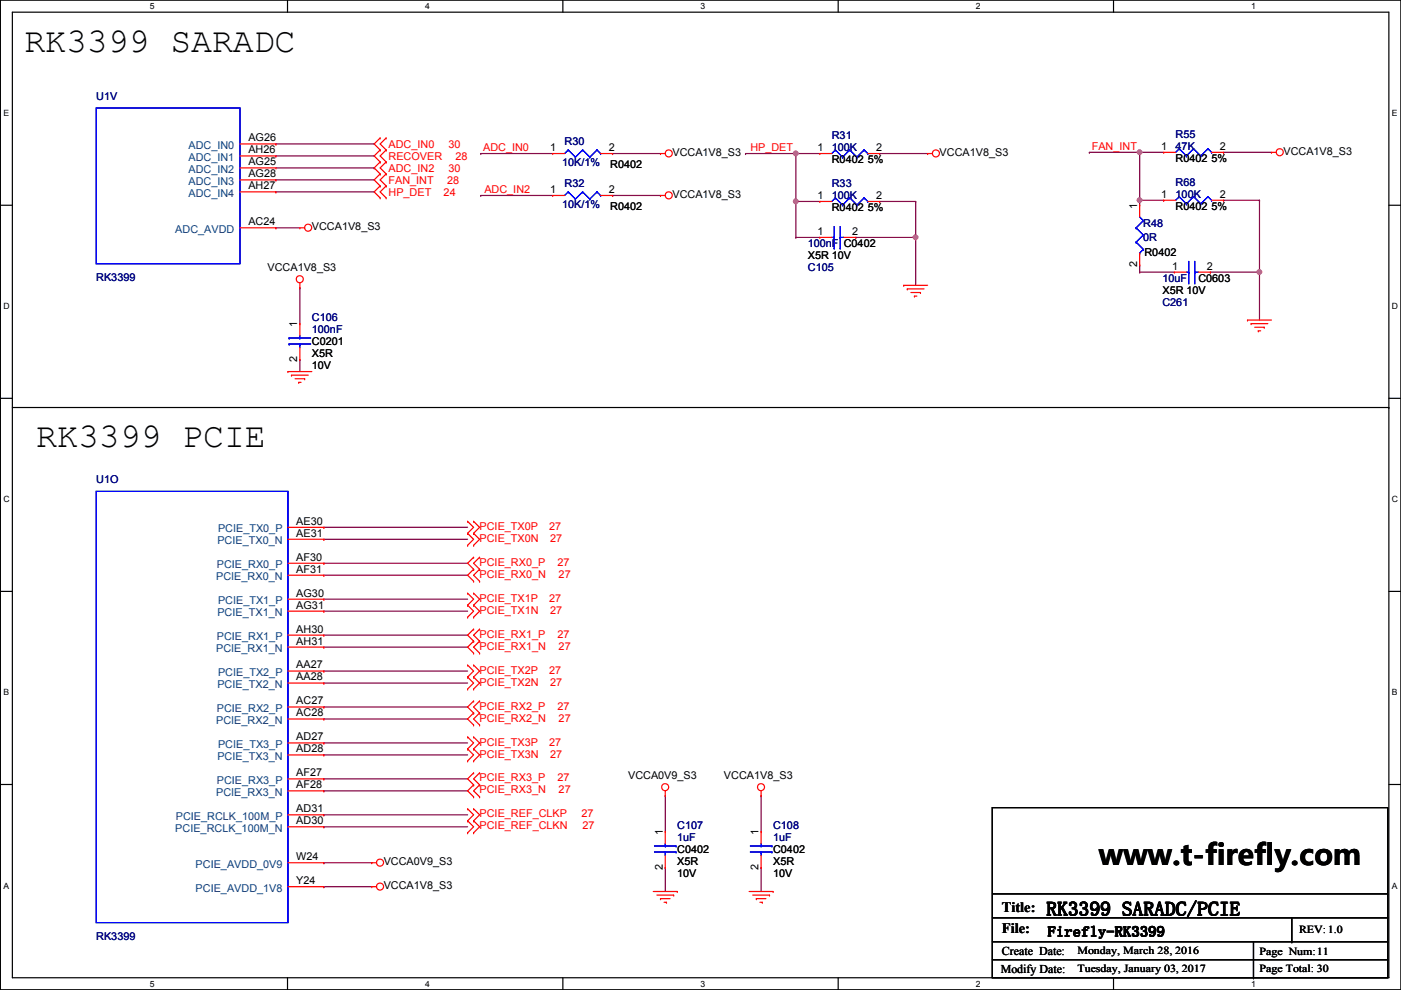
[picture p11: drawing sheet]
<svg xmlns="http://www.w3.org/2000/svg" width="297mm" height="210mm" viewBox="0 0 297 210" stroke-linecap="round" stroke-linejoin="round" font-family="sans-serif">
<path d="M.1 0h296.9v209.8h-296.9zM2.6 2.6h291.9v204.7h-291.9z" fill="none" stroke="#000" stroke-width=".25"/>
<g fill="#fff">
<path d="M31.8 .3h1v2h-1z"/>
<path d="M31.8 207.6h1v1.9h-1z"/>
</g>
<path d="M61 0v2.6M61 207.3v2.5" fill="none" stroke="#000" stroke-width=".25"/>
<g fill="#fff">
<path d="M90.1 .3h1v2h-1z"/>
<path d="M90.1 207.6h1v1.9h-1z"/>
</g>
<path d="M119.3 0v2.6M119.3 207.3v2.5" fill="none" stroke="#000" stroke-width=".25"/>
<g fill="#fff">
<path d="M148.5 .3h1v2h-1z"/>
<path d="M148.5 207.6h1v1.9h-1z"/>
</g>
<path d="M177.7 0v2.6M177.7 207.3v2.5" fill="none" stroke="#000" stroke-width=".25"/>
<g fill="#fff">
<path d="M206.9 .3h1v2h-1z"/>
<path d="M206.9 207.6h1v1.9h-1z"/>
</g>
<path d="M236.1 0v2.6M236.1 207.3v2.5" fill="none" stroke="#000" stroke-width=".25"/>
<g fill="#fff">
<path d="M265.3 .3h.9v2h-.9z"/>
<path d="M265.3 207.6h.9v1.9h-.9z"/>
<path d="M.7 23h1.2v2h-1.2z"/>
<path d="M295.1 23h1.2v2h-1.2z"/>
<path d="M.7 64h1.3v2h-1.3z"/>
<path d="M295.1 64h1.3v2h-1.3z"/>
</g>
<path d="M.1 43.5h2.5M294.5 43.5h2.5" fill="none" stroke="#000" stroke-width=".25"/>
<g fill="#fff">
<path d="M.7 104.9h1.3v2h-1.3z"/>
<path d="M295.1 104.9h1.3v2h-1.3z"/>
</g>
<path d="M.1 84.5h2.5M294.5 84.5h2.5" fill="none" stroke="#000" stroke-width=".25"/>
<g fill="#fff">
<path d="M.7 145.8h1.2v2h-1.2z"/>
<path d="M295.1 145.8h1.2v2h-1.2z"/>
</g>
<path d="M.1 125.4h2.5M294.5 125.4h2.5" fill="none" stroke="#000" stroke-width=".25"/>
<g fill="#fff">
<path d="M.7 186.8h1.2v2h-1.2z"/>
<path d="M295.1 186.8h1.2v2h-1.2z"/>
</g>
<path d="M2.6 86.4h291.9M294.5 86.4h.1M.1 166.3h2.5M294.5 166.3h2.5" fill="none" stroke="#000" stroke-width=".25"/>
<path d="M58.5 33.1h.1M58.5 38.1h.1M58.5 33.1h20.8M58.5 38.1h20.8M168.7 32.6h.1M168.7 32.6h5.1M58.5 48.3h.1M58.5 48.3h5.1M63.6 61h.1M63.6 76.2h.1M63.6 61v7.6M63.6 76.2v2.6" fill="none" stroke="#800040" stroke-width=".25"/>
<circle cx="168.7" cy="32.5" r=".49" fill="#f0f"/>
<circle cx="168.7" cy="32.5" r=".49" fill="none" stroke="#f0f" stroke-width=".25"/>
<path d="M168.7 50.3h.1M168.7 42.7h.1M168.7 50.3h5.1M168.7 42.7v7.6" fill="none" stroke="#800040" stroke-width=".25"/>
<circle cx="168.7" cy="42.7" r=".49" fill="#f0f"/>
<circle cx="168.7" cy="42.7" r=".49" fill="none" stroke="#f0f" stroke-width=".25"/>
<path d="M186.5 32.6h.1M186.5 32.6h10.2M168.7 42.7h.1M168.7 42.7h5.1M186.5 42.7h.1M186.5 42.7h7.6M194.1 50.3h.1M194.1 50.3v10.2" fill="none" stroke="#800040" stroke-width=".25"/>
<circle cx="194.1" cy="50.3" r=".49" fill="#f0f"/>
<circle cx="194.1" cy="50.3" r=".49" fill="none" stroke="#f0f" stroke-width=".25"/>
<g fill="none" stroke="#800040" stroke-width=".25">
<path d="M58.5 30.5h.1M58.5 35.6h20.8M58.5 30.5h20.8M79.3 35.6h.1M101.9 32.6h.1M101.9 32.6h15.3M129.9 32.6h.1M129.9 32.6h10.1M158.1 32.6h.1M158.1 32.6h10.6M168.7 32.6h.1M168.7 32.6v10.1"/>
<path d="M231 32.3h.1M231 32.3h15.7M241.6 32.3h.1M58.5 40.7h.1M58.5 40.7h20.8M101.9 41.4h.1M101.9 41.4h15.3M129.9 41.4h.1M129.9 41.4h10.1M181.4 50.3h.1M194.1 42.7h.1M194.1 42.7v7.6h-12.7"/>
<path d="M241.6 42.5h.1M241.6 42.5v1M267 42.5h.1M267 42.5v15.2M68.7 119.4h.1M68.7 111.8h.1M68.7 114.3h.1M68.7 119.4h30.4M68.7 111.8h30.4M68.7 114.3h30.4M68.7 122h.1M68.7 134.7h.1"/>
<path d="M68.7 137.2h.1M68.7 127h.1M68.7 129.6h.1M68.7 122h30.4M68.7 134.7h30.4M68.7 137.2h30.4M68.7 127h30.4M68.7 129.6h30.4M68.7 149.9h.1M68.7 152.4h.1M68.7 142.3h.1M68.7 144.8h.1"/>
<path d="M68.7 157.5h.1M68.7 149.9h30.4M68.7 152.4h30.4M68.7 142.3h30.4M68.7 144.8h30.4M68.7 157.5h30.4M68.7 172.8h.1M68.7 175.3h.1M68.7 165.1h.1M68.7 167.7h.1M68.7 160.1h.1M68.7 172.8h30.4"/>
<path d="M68.7 175.3h30.4M68.7 165.1h30.4M68.7 167.7h30.4M68.7 160.1h30.4M141.1 168.7h.1M141.1 168.7v7.6M161.4 168.7h.1M161.4 168.7v7.6M68.7 182.9h.1M68.7 188h.1M68.7 182.9h10.1M68.7 188h10.1"/>
<path d="M141.1 183.9h.1M141.1 183.9v5.1M161.4 183.9h.1M161.4 183.9v5.1"/>
</g>
<circle cx="241.6" cy="32.3" r=".49" fill="#f0f"/>
<circle cx="241.6" cy="32.3" r=".49" fill="none" stroke="#f0f" stroke-width=".25"/>
<path d="M259.4 32.3h.1M259.4 32.3h10.2M241.6 57.7h.1M241.6 57.7h7.4M259.4 42.5h.1M259.4 42.5h7.6M267 57.7h.1M267 57.7v10.2" fill="none" stroke="#800040" stroke-width=".25"/>
<circle cx="267" cy="57.7" r=".49" fill="#f0f"/>
<circle cx="267" cy="57.7" r=".49" fill="none" stroke="#f0f" stroke-width=".25"/>
<path d="M241.6 56.2h.1M241.6 56.2v1.5M241.6 42.5h5.1M246.7 42.5h.1M256.6 57.7h.1M256.6 57.7h10.4" fill="none" stroke="#800040" stroke-width=".25"/>
<circle cx="241.6" cy="42.4" r=".49" fill="#f0f"/>
<circle cx="241.6" cy="42.4" r=".49" fill="none" stroke="#f0f" stroke-width=".25"/>
<path d="M241.6 32.3h.1M241.6 32.3v10.2" fill="none" stroke="#800040" stroke-width=".25"/>
<g fill="none" stroke="#f00" stroke-width=".25">
<path d="M50.9 30.5h7.6M50.9 33.1h7.6M50.9 35.6h7.6M50.9 38.1h7.6M58.5 30.5h.1M58.5 33.1h.1M58.5 35.6h.1M58.5 38.1h.1M80.6 34.3h.1M80.6 36.9h.1M80.6 31.8h.1M80.6 29.3h.1"/>
<path d="M80.6 39.4h.1M80.6 34.3l-1.3 1.3 1.3 1.3M80.6 31.8l-1.3 1.3 1.3 1.2M80.6 29.3l-1.3 1.2 1.3 1.3M80.6 39.4l-1.3 1.3 1.3 1.3M80.6 36.9l-1.3 1.2 1.3 1.3M81.9 36.9h.1M81.9 34.3h.1M81.9 31.8h.1M81.9 29.3h.1M81.9 39.4h.1M81.9 34.3l-1.3 1.3 1.3 1.3"/>
<path d="M81.9 31.8l-1.3 1.3 1.3 1.2M81.9 29.3l-1.3 1.2 1.3 1.3M81.9 39.4l-1.3 1.3 1.3 1.3M81.9 36.9l-1.3 1.2 1.3 1.3M117.2 32.6h.1M117.2 32.6h2.5M127.3 32.6h2.6M129.9 32.6h.1M140 32.6h.1M140 32.6h1.1M173.8 32.6h.1M173.8 32.6h2.6"/>
<path d="M184 32.6h2.5M186.5 32.6h.1M196.7 32.6h.1M196.7 32.6h1M246.7 32.3h.1M246.7 32.3h2.6M256.9 32.3h2.5M259.4 32.3h.1M269.6 32.3h.1M269.6 32.3h1M50.9 48.3h7.6M50.9 40.7h7.6"/>
<path d="M58.5 40.7h.1M58.5 48.3h.1M63.6 48.3h.1M63.6 60v1M63.6 48.3h1M80.6 42h.1M81.9 42h.1M117.2 41.4h.1M117.2 41.4h2.5M127.3 41.4h2.6M129.9 41.4h.1M140 41.4h.1"/>
<path d="M140 41.4h1.1M173.8 42.7h.1M173.8 50.3h.1M173.8 42.7h2.6M173.8 50.3h2.6M178.9 50.3h2.5M181.4 50.3h.1M184 42.7h2.5M186.5 42.7h.1M241.6 43.5h.1M241.6 56.2h.1M241.6 43.5v2.5"/>
<path d="M241.6 53.6v2.6M246.7 42.5h.1M246.7 42.5h2.6M249 57.7h.1M249 57.7h2.5M254.1 57.7h2.5M256.6 57.7h.1M256.9 42.5h2.5M259.4 42.5h.1M61 78.8h.1M61 78.8h5.1M61.8 79.5h.1"/>
<path d="M61.8 79.5h3.6M63.6 61h.1M63.6 68.6h.1M63.6 76.2h.1M63.6 68.6v2.6M63.6 73.7v2.5M191.6 60.5h.1M191.6 60.5h5.1M192.4 61.3h.1M192.4 61.3h3.5M193.1 62h2.1M193.9 62.8h.1"/>
<path d="M193.9 62.8h.5M195.2 62h.1M264.5 67.9h.1M264.5 67.9h5.1M265.3 68.6h.1M265.3 68.6h3.5M266 69.4h2.1M266.8 70.1h.1M266.8 70.1h.5M268.1 69.4h.1M62.6 80.3h2M63.3 81.1h.1"/>
<path d="M63.3 81.1h.5M64.6 80.3h.1M61 111.8h7.7M61 114.3h7.7M61 119.4h7.7M68.7 111.8h.1M68.7 114.3h.1M68.7 119.4h.1M99.1 113.1h.1M99.1 110.5h.1M99.1 115.6h.1M99.1 110.5l1.3 1.3-1.3 1.3"/>
<path d="M99.1 113.1l1.3 1.2-1.3 1.3M100.4 113.1h.1M100.4 110.5h.1M100.4 115.6h.1M100.4 118.2h.1M100.4 110.5l1.3 1.3-1.3 1.3M100.4 113.1l1.3 1.2-1.3 1.3M100.4 118.2l-1.3 1.2 1.3 1.3M101.7 118.2h.1M101.7 118.2l-1.3 1.2 1.3 1.3M61 122h7.7M61 127h7.7"/>
<path d="M61 129.6h7.7M61 134.7h7.7M61 137.2h7.7M68.7 122h.1M68.7 127h.1M68.7 129.6h.1M68.7 134.7h.1M68.7 137.2h.1M99.1 128.3h.1M99.1 125.8h.1M99.1 130.9h.1M99.1 125.8l1.3 1.2-1.3 1.3"/>
<path d="M99.1 128.3l1.3 1.3-1.3 1.3M100.4 120.7h.1M100.4 123.2h.1M100.4 128.3h.1M100.4 125.8h.1M100.4 130.9h.1M100.4 133.4h.1M100.4 135.9h.1M100.4 138.5h.1M100.4 120.7l-1.3 1.3 1.3 1.2M100.4 125.8l1.3 1.2-1.3 1.3M100.4 128.3l1.3 1.3-1.3 1.3"/>
<path d="M100.4 133.4l-1.3 1.3 1.3 1.2M100.4 135.9l-1.3 1.3 1.3 1.3M101.7 120.7h.1M101.7 123.2h.1M101.7 135.9h.1M101.7 133.4h.1M101.7 138.5h.1M101.7 120.7l-1.3 1.3 1.3 1.2M101.7 133.4l-1.3 1.3 1.3 1.2M101.7 135.9l-1.3 1.3 1.3 1.3M61 142.3h7.7M61 144.8h7.7"/>
<path d="M61 149.9h7.7M61 152.4h7.7M61 157.5h7.7M68.7 142.3h.1M68.7 144.8h.1M68.7 149.9h.1M68.7 152.4h.1M68.7 157.5h.1M99.1 143.6h.1M99.1 141h.1M99.1 146.1h.1M99.1 158.8h.1"/>
<path d="M99.1 156.3h.1M99.1 141l1.3 1.3-1.3 1.3M99.1 143.6l1.3 1.2-1.3 1.3M99.1 156.3l1.3 1.2-1.3 1.3M99.1 158.8l1.3 1.3-1.3 1.2M100.4 143.6h.1M100.4 141h.1M100.4 146.1h.1M100.4 148.6h.1M100.4 151.2h.1M100.4 153.7h.1M100.4 158.8h.1"/>
<path d="M100.4 156.3h.1M100.4 141l1.3 1.3-1.3 1.3M100.4 143.6l1.3 1.2-1.3 1.3M100.4 148.6l-1.3 1.3 1.3 1.3M100.4 151.2l-1.3 1.2 1.3 1.3M100.4 156.3l1.3 1.2-1.3 1.3M100.4 158.8l1.3 1.3-1.3 1.2M101.7 151.2h.1M101.7 148.6h.1M101.7 153.7h.1M101.7 148.6l-1.3 1.3 1.3 1.3M101.7 151.2l-1.3 1.2 1.3 1.3"/>
<path d="M61 160.1h7.7M61 165.1h7.7M61 167.7h7.7M61 175.3h7.7M61 172.8h7.7M68.7 160.1h.1M68.7 165.1h.1M68.7 167.7h.1M68.7 175.3h.1M68.7 172.8h.1M99.1 174h.1M99.1 171.5h.1"/>
<path d="M99.1 176.6h.1M99.1 161.3h.1M99.1 171.5l1.3 1.3-1.3 1.2M99.1 174l1.3 1.3-1.3 1.3M100.4 174h.1M100.4 171.5h.1M100.4 176.6h.1M100.4 161.3h.1M100.4 163.9h.1M100.4 166.4h.1M100.4 169h.1M100.4 171.5l1.3 1.3-1.3 1.2"/>
<path d="M100.4 174l1.3 1.3-1.3 1.3M100.4 163.9l-1.3 1.2 1.3 1.3M100.4 166.4l-1.3 1.3 1.3 1.3M101.7 166.4h.1M101.7 163.9h.1M101.7 169h.1M101.7 163.9l-1.3 1.2 1.3 1.3M101.7 166.4l-1.3 1.3 1.3 1.3M141.1 168.7h.1M141.1 176.3h.1M141.1 167.7v1M141.1 176.3v2.6"/>
<path d="M161.4 168.7h.1M161.4 176.3h.1M161.4 167.7v1M161.4 176.3v2.6M61 182.9h7.7M61 188h7.7M68.7 188h.1M68.7 182.9h.1M78.8 182.9h.1M78.8 188h.1M78.8 182.9h1M78.8 188h1"/>
<path d="M138.5 189h5.1M139.3 189.8h3.5M140 190.5h.1M140 190.5h2.1M140.8 191.3h.5M141.1 183.9h.1M141.1 181.4v2.5M141.3 191.3h.1M142.8 189.8h.1M143.6 189h.1M158.8 189h5.1M159.6 189.8h3.5"/>
<path d="M160.4 190.5h.1M160.4 190.5h2M161.1 191.3h.5M161.4 183.9h.1M161.4 181.4v2.5M161.6 191.3h.1M163.1 189.8h.1M163.9 189h.1"/>
<circle cx="141.8" cy="32.5" r=".75"/>
<circle cx="198.4" cy="32.5" r=".75"/>
<circle cx="271.3" cy="32.3" r=".75"/>
<circle cx="63.6" cy="59.2" r=".75"/>
<circle cx="65.3" cy="48.3" r=".75"/>
<circle cx="141.8" cy="41.4" r=".75"/>
<circle cx="141" cy="166.9" r=".75"/>
<circle cx="161.3" cy="166.9" r=".75"/>
<circle cx="80.6" cy="182.9" r=".75"/>
<circle cx="80.6" cy="188" r=".75"/>
</g>
<g fill="none" stroke="#000" stroke-width=".25">
<path d="M210.4 171.2h83.8v36.1h-83.8zM210.4 189.5h83.8M210.4 194.6h83.8M210.4 199.7h83.8M265.8 199.7v7.6M273.9 199.7h.1M273.9 194.6v5.1M294.2 189.5h.1M294.2 194.6h.1M294.2 199.7h.1M210.4 203.5h83.8M265.8 207.3h.1"/>
<path d="M294.2 203.5h.1"/>
</g>
<g fill="none" stroke="#00f" stroke-width=".25">
<path d="M20.4 22.9h30.5v33h-30.5zM120.5 31.8h.1M120.5 31.8l-.8 .8M120.5 31.8l1.5 1.5M122 33.3h.1M123.5 31.8h.1M123.5 31.8l-1.5 1.5M123.5 31.8l1.5 1.5M125 33.3h.1M126.6 31.8h.1M126.6 31.8l-1.6 1.5M126.6 31.8l.7 .8"/>
<path d="M127.3 32.6h.1M177.1 31.8h.1M177.1 31.8l-.7 .8M177.1 31.8l1.5 1.5M178.6 33.3h.1M180.2 31.8h.1M180.2 31.8l-1.6 1.5M180.2 31.8l1.5 1.5M181.7 33.3h.1M183.2 31.8h.1M183.2 31.8l-1.5 1.5M183.2 31.8l.8 .8"/>
<path d="M184 32.6h.1M250 31.5h.1M250 31.5l-.7 .8M250 31.5l1.5 1.6M251.5 33.1h.1M253.1 31.5h.1M253.1 31.5l-1.6 1.6M253.1 31.5l1.5 1.6M254.6 33.1h.1M256.1 31.5h.1M256.1 31.5l-1.5 1.6M256.1 31.5l.8 .8"/>
<path d="M256.9 32.3h.1M120.5 40.7h.1M120.5 40.7l-.8 .7M120.5 40.7l1.5 1.5M122 42.2h.1M123.5 40.7h.1M123.5 40.7l-1.5 1.5M123.5 40.7l1.5 1.5M125 42.2h.1M126.6 40.7h.1M126.6 40.7l-1.6 1.5M126.6 40.7l.7 .7"/>
<path d="M127.3 41.4h.1M176.4 50.3h.5M176.9 50.3h.1M176.9 52.6h.1M176.9 48v4.6M177.1 42h.1M177.1 42l-.7 .7M177.1 42l1.5 1.5M178.1 52.6h.1M178.1 50.3h.1M178.1 50.3h.8M178.1 48v4.6"/>
<path d="M178.6 43.5h.1M180.2 42h.1M180.2 42l-1.6 1.5M180.2 42l1.5 1.5M181.7 43.5h.1M183.2 42h.1M183.2 42l-1.5 1.5M183.2 42l.8 .7M184 42.7h.1M240.9 48.3h.1M240.9 51.4h.1M240.9 48.3l1.5 1.5"/>
<path d="M240.9 51.4l1.5 1.5M241.6 53.6h.1M241.6 46l.8 .8M242.4 46.8h.1M242.4 49.8h.1M242.4 52.9h.1M242.4 46.8l-1.5 1.5M242.4 49.8l-1.5 1.6M242.4 52.9l-.8 .7M250 41.7h.1M250 41.7l-.7 .8M250 41.7l1.5 1.5"/>
<path d="M251.5 43.2h.1M251.5 57.7h.5M252 57.7h.1M252 60h.1M252 55.4v4.6M253.1 41.7h.1M253.1 41.7l-1.6 1.5M253.1 41.7l1.5 1.5M253.3 60h.1M253.3 57.7h.1M253.3 57.7h.8M253.3 55.4v4.6"/>
<path d="M254.6 43.2h.1M256.1 41.7h.1M256.1 41.7l-1.5 1.5M256.1 41.7l.8 .8M256.9 42.5h.1M61.3 72.9h.1M61.3 71.7h.1M61.3 72.9h4.6M61.3 71.7h4.6M63.6 71.7h.1M63.6 72.9h.1M63.6 71.2v.5"/>
<path d="M63.6 72.9v.8M20.4 104.2h40.6v91.4h-40.6zM138.8 179.4h4.5M141.1 179.4h.1M141.1 178.9v.5M143.3 179.4h.1M159.1 179.4h4.6M161.4 179.4h.1M161.4 178.9v.5M163.7 179.4h.1M138.8 180.6h4.5M141.1 180.6h.1"/>
<path d="M141.1 180.6v.8M143.3 180.6h.1M159.1 180.6h4.6M161.4 180.6h.1M161.4 180.6v.8M163.7 180.6h.1"/>
</g>
<circle cx="168.7" cy="32.5" r=".49" fill="#f0f"/>
<circle cx="168.7" cy="32.5" r=".49" fill="none" stroke="#f0f" stroke-width=".25"/>
<circle cx="168.7" cy="42.7" r=".49" fill="#f0f"/>
<circle cx="168.7" cy="42.7" r=".49" fill="none" stroke="#f0f" stroke-width=".25"/>
<circle cx="194.1" cy="50.3" r=".49" fill="#f0f"/>
<circle cx="194.1" cy="50.3" r=".49" fill="none" stroke="#f0f" stroke-width=".25"/>
<circle cx="241.6" cy="32.3" r=".49" fill="#f0f"/>
<circle cx="241.6" cy="32.3" r=".49" fill="none" stroke="#f0f" stroke-width=".25"/>
<circle cx="267" cy="57.7" r=".49" fill="#f0f"/>
<circle cx="267" cy="57.7" r=".49" fill="none" stroke="#f0f" stroke-width=".25"/>
<circle cx="241.6" cy="42.4" r=".49" fill="#f0f"/>
<circle cx="241.6" cy="42.4" r=".49" fill="none" stroke="#f0f" stroke-width=".25"/>
<g font-size="7.4">
<text x="5.2" y="11">RK3399 SARADC</text>
<text x="7.7" y="94.8">RK3399 PCIE</text>
</g>
<text font-size="6.1" x="233" y="183.3">www.t-firefly.com</text>
<text font-size="4.1" x="221.9" y="194.1">RK3399 SARADC/PCIE</text>
<g font-size="3">
<text x="212.4" y="193.3">Title:</text>
<text x="212.4" y="197.9">File:</text>
<text x="222.2" y="198.5">Firefly-RK3399</text>
</g>
<g font-size="2.5">
<text x="212.4" y="202.5">Create Date:</text>
<text x="212.2" y="206.3">Modify Date:</text>
</g>
<g font-size="2.3" fill="#000080">
<text x="20.4" y="21.2">U1V</text>
<text x="176.4" y="29.5">R31</text>
<text x="249.3" y="29.3">R55</text>
<text x="119.2" y="35.1">10K/1%</text>
<text x="119.7" y="30.8">R30</text>
<text x="176.4" y="32.1">100K</text>
<text x="249.3" y="31.8">47K</text>
<text x="119.7" y="39.7">R32</text>
<text x="176.4" y="39.7">R33</text>
<text x="249.3" y="39.5">R68</text>
<text x="249.3" y="42">100K</text>
<text x="119.2" y="44">10K/1%</text>
<text x="176.4" y="42.2">100K</text>
<text x="171.3" y="52.4">100nF</text>
<text x="242.4" y="48.1">R48</text>
<text x="242.4" y="51.1">0R</text>
<text x="20.4" y="59.5">RK3399</text>
<text x="171.3" y="57.5">C105</text>
<text x="246.5" y="59.8">10uF</text>
<text x="246.5" y="64.9">C261</text>
<text x="66.1" y="68.2">C106</text>
<text x="66.1" y="70.7">100nF</text>
<text x="20.4" y="102.4">U1O</text>
<text x="143.6" y="175.9">C107</text>
<text x="143.6" y="178.4">1uF</text>
<text x="163.9" y="175.9">C108</text>
<text x="163.9" y="178.4">1uF</text>
<text x="20.4" y="199.2">RK3399</text>
</g>
<g font-size="2.3">
<text x="52.7" y="30">AG26</text>
<text x="52.7" y="32.5">AH26</text>
<text x="52.7" y="35.1">AG25</text>
<text x="116.7" y="32">1</text>
<text x="129.1" y="32">2</text>
<text x="129.4" y="35.6">R0402</text>
<text x="142.6" y="33.1">VCCA1V8_S3</text>
<text x="173.3" y="32">1</text>
<text x="176.4" y="34.6">R0402 5%</text>
<text x="185.8" y="32">2</text>
<text x="199.2" y="33.1">VCCA1V8_S3</text>
<text x="246.2" y="31.7">1</text>
<text x="249.3" y="34.4">R0402 5%</text>
<text x="258.7" y="31.7">2</text>
<text x="272.1" y="32.9">VCCA1V8_S3</text>
<text x="52.7" y="37.6">AG28</text>
<text x="52.7" y="40.1">AH27</text>
<text x="116.7" y="40.9">1</text>
<text x="129.1" y="40.9">2</text>
<text x="142.6" y="42">VCCA1V8_S3</text>
<text x="246.2" y="41.9">1</text>
<text x="258.7" y="41.9">2</text>
<text x="52.7" y="47.8">AC24</text>
<text x="129.4" y="44.5">R0402</text>
<text x="173.3" y="42.2">1</text>
<text x="176.4" y="44.8">R0402 5%</text>
<text x="185.8" y="42.2">2</text>
<text x="241.1" y="44.2" transform="rotate(-90 241.1 44.2)">1</text>
<text x="249.3" y="44.5">R0402 5%</text>
<text x="66.1" y="48.9">VCCA1V8_S3</text>
<text x="173.3" y="49.8">1</text>
<text x="178.9" y="52.4">C0402</text>
<text x="180.7" y="49.8">2</text>
<text x="56.7" y="57.5">VCCA1V8_S3</text>
<text x="171.3" y="54.9">X5R 10V</text>
<text x="241.1" y="56.7" transform="rotate(-90 241.1 56.7)">2</text>
<text x="242.7" y="54.2">R0402</text>
<text x="248.5" y="57.1">1</text>
<text x="254.1" y="59.8">C0603</text>
<text x="255.9" y="57.1">2</text>
<text x="246.5" y="62.3">X5R 10V</text>
<text x="63" y="69.4" transform="rotate(-90 63 69.4)">1</text>
<text x="63" y="76.8" transform="rotate(-90 63 76.8)">2</text>
<text x="66.1" y="73.2">C0201</text>
<text x="66.1" y="75.8">X5R</text>
<text x="66.1" y="78.3">10V</text>
<text x="62.8" y="111.3">AE30</text>
<text x="62.8" y="113.8">AE31</text>
<text x="62.8" y="118.9">AF30</text>
<text x="62.8" y="121.4">AF31</text>
<text x="62.8" y="126.5">AG30</text>
<text x="62.8" y="129">AG31</text>
<text x="62.8" y="134.1">AH30</text>
<text x="62.8" y="136.7">AH31</text>
<text x="62.8" y="141.7">AA27</text>
<text x="62.8" y="144.3">AA28</text>
<text x="62.8" y="149.4">AC27</text>
<text x="62.8" y="151.9">AC28</text>
<text x="62.8" y="157">AD27</text>
<text x="62.8" y="159.5">AD28</text>
<text x="62.8" y="164.6">AF27</text>
<text x="62.8" y="167.1">AF28</text>
<text x="133.2" y="165.2">VCCA0V9_S3</text>
<text x="153.5" y="165.2">VCCA1V8_S3</text>
<text x="62.8" y="172.2">AD31</text>
<text x="62.8" y="174.8">AD30</text>
<text x="140.5" y="177.1" transform="rotate(-90 140.5 177.1)">1</text>
<text x="160.8" y="177.1" transform="rotate(-90 160.8 177.1)">1</text>
<text x="62.8" y="182.4">W24</text>
<text x="81.4" y="183.5">VCCA0V9_S3</text>
<text x="140.5" y="184.4" transform="rotate(-90 140.5 184.4)">2</text>
<text x="143.6" y="180.9">C0402</text>
<text x="143.6" y="183.5">X5R</text>
<text x="160.8" y="184.4" transform="rotate(-90 160.8 184.4)">2</text>
<text x="163.9" y="180.9">C0402</text>
<text x="163.9" y="183.5">X5R</text>
<text x="62.8" y="187.5">Y24</text>
<text x="81.4" y="188.6">VCCA1V8_S3</text>
<text x="143.6" y="186">10V</text>
<text x="163.9" y="186">10V</text>
<text x="275.4" y="197.9">REV:1.0</text>
<text x="228.4" y="202.2">Monday, March 28, 2016</text>
<text x="267" y="202.5">Page Num:11</text>
<text x="228.4" y="206">Tuesday, January 03, 2017</text>
<text x="267" y="206">Page Total: 30</text>
</g>
<g font-size="2.3" fill="#004080">
<text x="40" y="31.6">ADC_IN0</text>
<text x="40" y="34.1">ADC_IN1</text>
<text x="40" y="36.7">ADC_IN2</text>
<text x="40" y="39.2">ADC_IN3</text>
<text x="40" y="41.7">ADC_IN4</text>
<text x="37.2" y="49.4">ADC_AVDD</text>
<text x="46.2" y="112.9">PCIE_TX0_P</text>
<text x="46.1" y="115.4">PCIE_TX0_N</text>
<text x="45.8" y="123">PCIE_RX0_N</text>
<text x="46" y="120.5">PCIE_RX0_P</text>
<text x="46.1" y="130.6">PCIE_TX1_N</text>
<text x="46.2" y="128.1">PCIE_TX1_P</text>
<text x="46" y="135.7">PCIE_RX1_P</text>
<text x="45.8" y="138.3">PCIE_RX1_N</text>
<text x="46.2" y="143.3">PCIE_TX2_P</text>
<text x="46.1" y="145.9">PCIE_TX2_N</text>
<text x="45.8" y="153.5">PCIE_RX2_N</text>
<text x="46" y="151">PCIE_RX2_P</text>
<text x="46.1" y="161.1">PCIE_TX3_N</text>
<text x="46.2" y="158.6">PCIE_TX3_P</text>
<text x="46" y="166.2">PCIE_RX3_P</text>
<text x="37.3" y="173.8">PCIE_RCLK_100M_P</text>
<text x="45.8" y="168.7">PCIE_RX3_N</text>
<text x="37.2" y="176.4">PCIE_RCLK_100M_N</text>
<text x="41.5" y="184">PCIE_AVDD_0V9</text>
<text x="41.5" y="189.1">PCIE_AVDD_1V8</text>
</g>
<g font-size="2.3" fill="#f00">
<text x="82.4" y="33.9">RECOVER</text>
<text x="82.4" y="31.3">ADC_IN0</text>
<text x="95.1" y="31.3">30</text>
<text x="96.6" y="33.9">28</text>
<text x="102.4" y="32">ADC_IN0</text>
<text x="159.1" y="32">HP_DET</text>
<text x="231.5" y="31.8">FAN_INT</text>
<text x="82.4" y="36.4">ADC_IN2</text>
<text x="82.4" y="41.5">HP_DET</text>
<text x="82.4" y="38.9">FAN_INT</text>
<text x="94.1" y="41.5">24</text>
<text x="94.8" y="38.9">28</text>
<text x="95.1" y="36.4">30</text>
<text x="102.7" y="40.9">ADC_IN2</text>
<text x="101.7" y="112.4">PCIE_TX0P</text>
<text x="116.4" y="112.4">27</text>
<text x="101.7" y="114.9">PCIE_TX0N</text>
<text x="101.7" y="120">PCIE_RX0_P</text>
<text x="116.7" y="114.9">27</text>
<text x="118.2" y="120">27</text>
<text x="101.7" y="122.5">PCIE_RX0_N</text>
<text x="118.4" y="122.5">27</text>
<text x="101.7" y="127.6">PCIE_TX1P</text>
<text x="101.7" y="130.1">PCIE_TX1N</text>
<text x="116.4" y="127.6">27</text>
<text x="116.7" y="130.1">27</text>
<text x="101.7" y="135.2">PCIE_RX1_P</text>
<text x="101.7" y="137.8">PCIE_RX1_N</text>
<text x="118.2" y="135.2">27</text>
<text x="118.4" y="137.8">27</text>
<text x="101.7" y="142.8">PCIE_TX2P</text>
<text x="116.4" y="142.8">27</text>
<text x="101.7" y="145.4">PCIE_TX2N</text>
<text x="116.7" y="145.4">27</text>
<text x="101.7" y="150.5">PCIE_RX2_P</text>
<text x="101.7" y="153">PCIE_RX2_N</text>
<text x="118.2" y="150.5">27</text>
<text x="118.4" y="153">27</text>
<text x="101.7" y="158.1">PCIE_TX3P</text>
<text x="101.7" y="160.6">PCIE_TX3N</text>
<text x="116.4" y="158.1">27</text>
<text x="116.7" y="160.6">27</text>
<text x="101.7" y="165.7">PCIE_RX3_P</text>
<text x="118.2" y="165.7">27</text>
<text x="101.7" y="173.3">PCIE_REF_CLKP</text>
<text x="101.7" y="168.2">PCIE_RX3_N</text>
<text x="118.4" y="168.2">27</text>
<text x="123.3" y="173.3">27</text>
<text x="101.7" y="175.9">PCIE_REF_CLKN</text>
<text x="123.5" y="175.9">27</text>
</g>
<g font-size="1.8">
<text x="31.8" y="1.9">5</text>
<text x="90.1" y="1.9">4</text>
<text x="148.5" y="1.9">3</text>
<text x="206.9" y="1.9">2</text>
<text x="265.3" y="1.9">1</text>
<text x=".7" y="24.6">E</text>
<text x="295.1" y="24.6">E</text>
<text x=".7" y="65.6">D</text>
<text x="295.1" y="65.6">D</text>
<text x=".7" y="106.5">C</text>
<text x="295.1" y="106.5">C</text>
<text x=".7" y="147.4">B</text>
<text x="295.1" y="147.4">B</text>
<text x=".7" y="188.4">A</text>
<text x="295.1" y="188.4">A</text>
<text x="31.8" y="209.2">5</text>
<text x="90.1" y="209.2">4</text>
<text x="148.5" y="209.2">3</text>
<text x="206.9" y="209.2">2</text>
<text x="265.3" y="209.2">1</text>
</g>
</svg>
